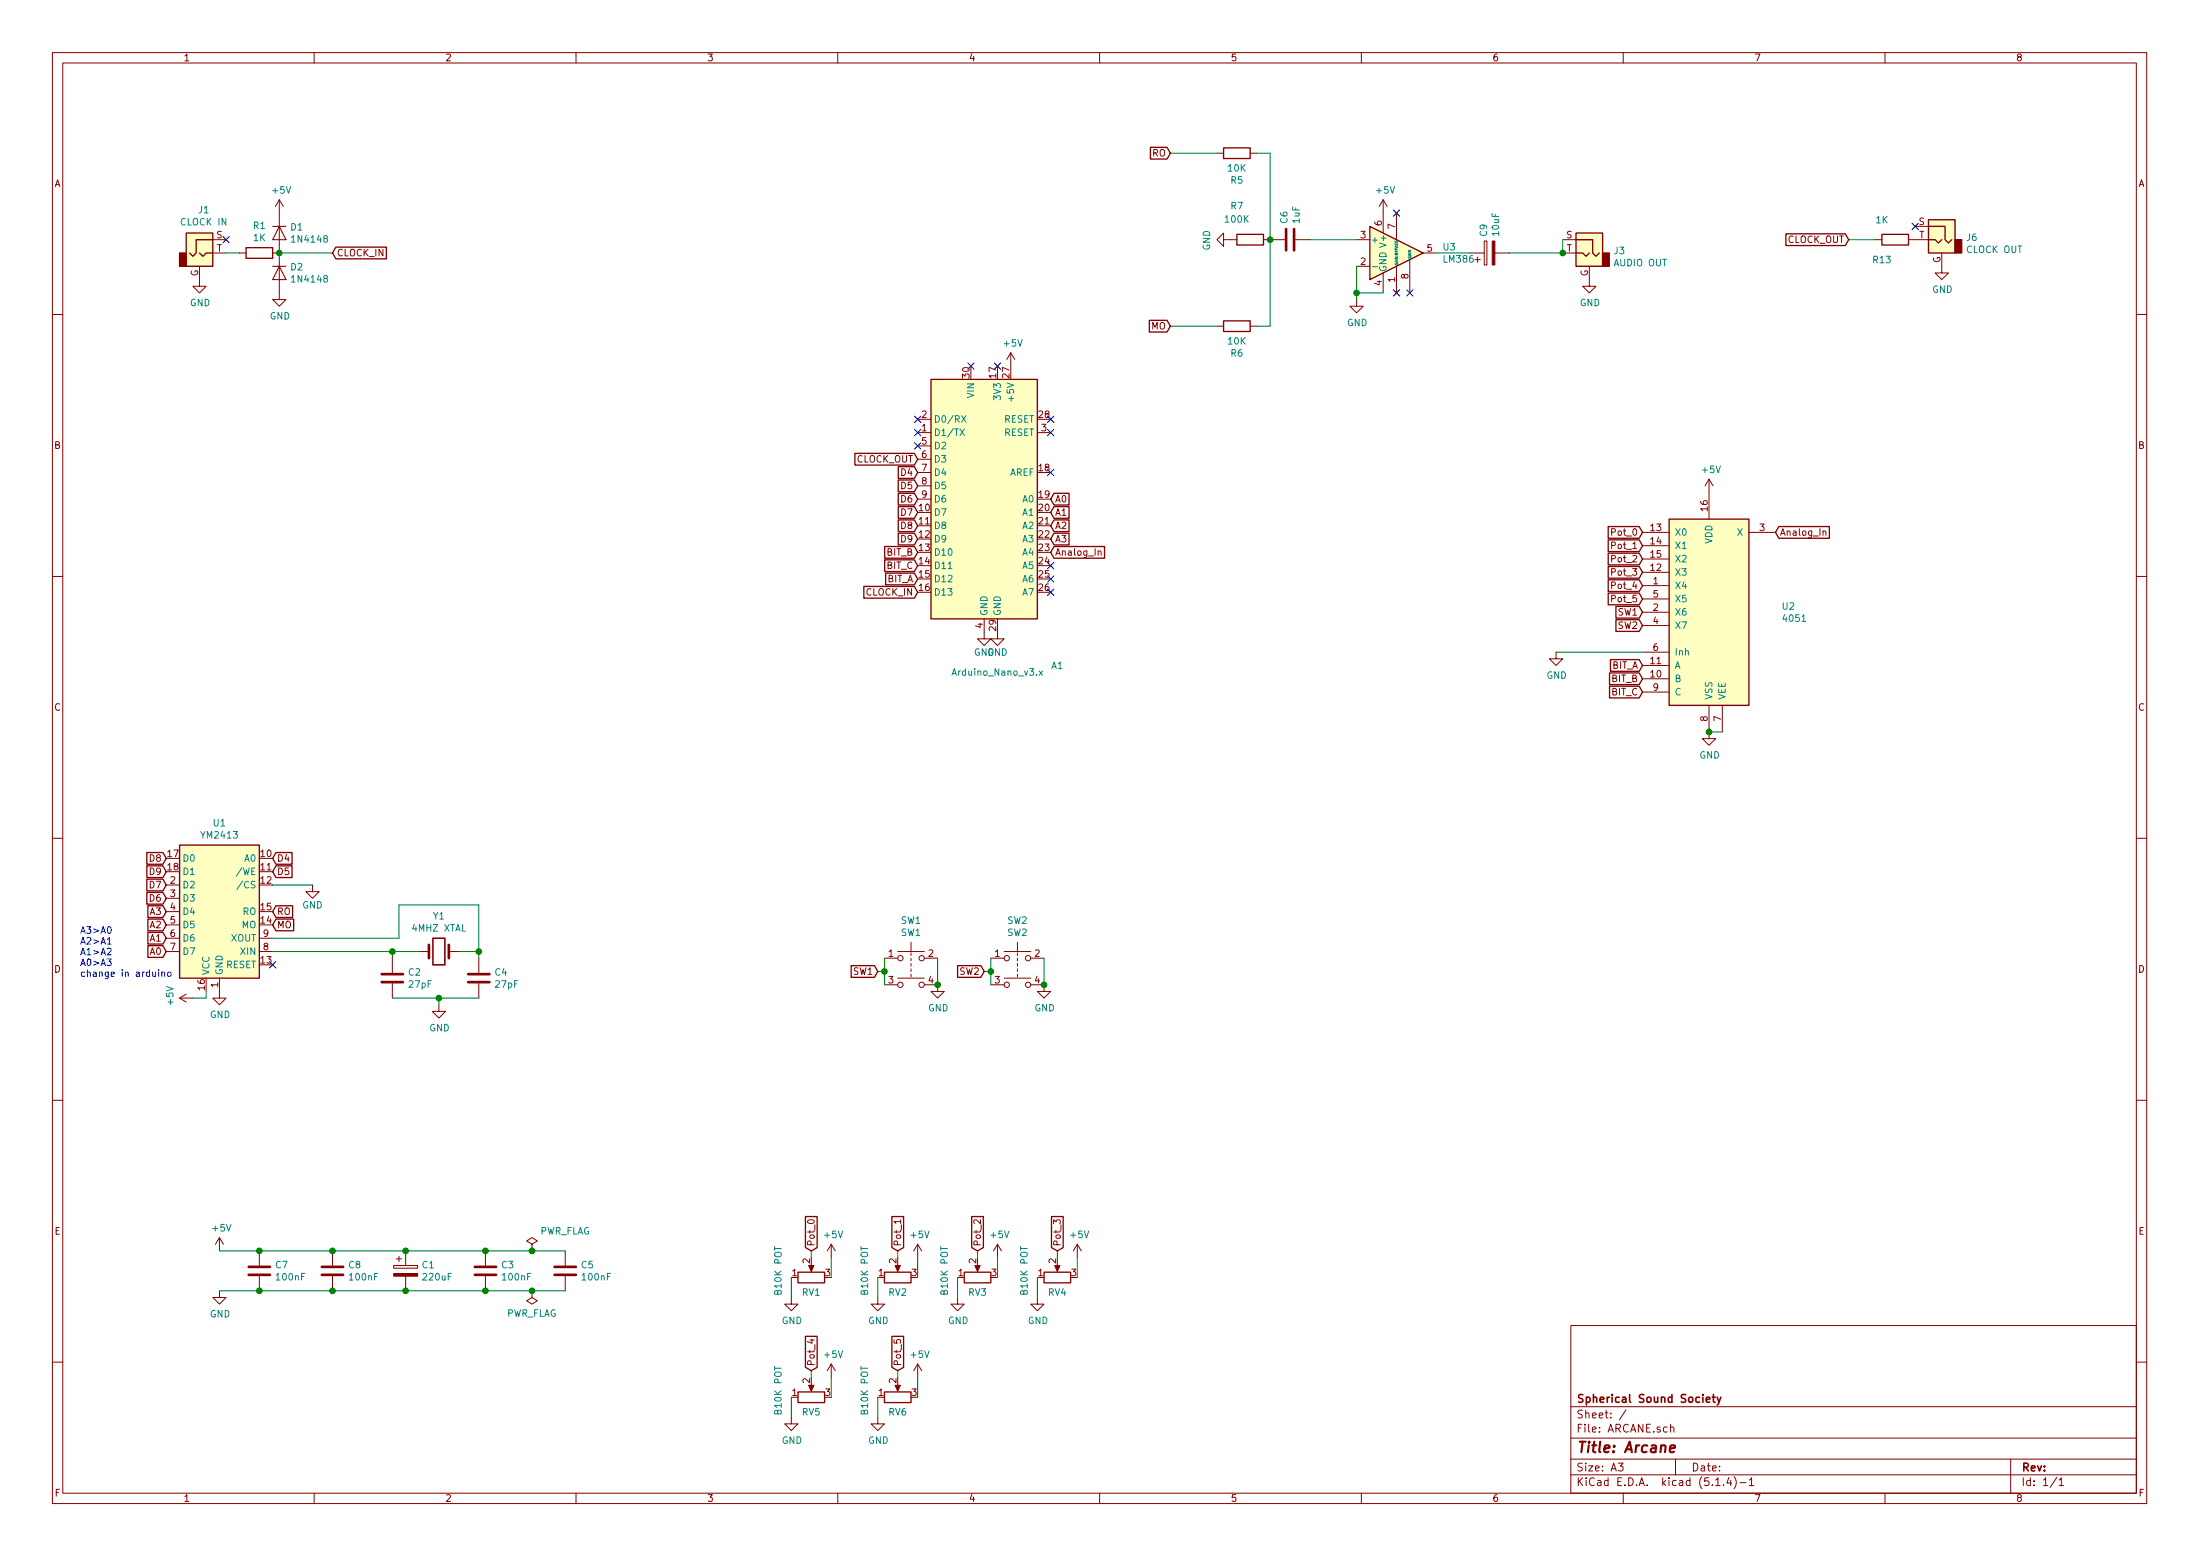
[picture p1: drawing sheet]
<svg xmlns="http://www.w3.org/2000/svg" width="420mm" height="297mm" viewBox="0 0 420 297" stroke-linecap="round" stroke-linejoin="round" font-family="sans-serif">
<g fill="none" stroke="#840000" stroke-width=".19">
<path d="M10 10h400v277h-400zM12 12h396v273.1h-396zM60 10v2M110 10v2M160 10v2M210 10v2M260 10v2M310 10v2M360 10v2M53.3 38.1v19.1h1.3l-1.3 1.3-1.2-1.3h1.2M53.3 38.1l-.7 1.3M53.3 38.1l.8 1.3"/>
<path d="M232.4 29.2h1.3M238.8 29.2h1.2M264.2 38.1l-.8 1.3M264.2 38.1v6.4M264.2 38.1l.7 1.3M38.1 50.8v3.8h1.3l-1.3 1.3-1.3-1.3h1.3M40.6 45.8h2.6M40.6 48.3h2.6M45.7 48.3h1.3M52.1 48.3h1.2M233.7 45.8v-1.3l-1.3 1.3 1.3 1.2v-1.2h2.5M241.3 45.8h4.1"/>
<path d="M247.4 45.8h2.8M259.1 57.2v1.3h1.2l-1.2 1.2-1.3-1.2h1.3M259.1 45.8h2.5M259.1 50.8h2.5M264.2 52.1v3.8M266.7 40.7v5.1M266.7 50.8v5.1M269.2 49.6v6.3M271.8 48.3h2.5M280.7 48.3h2.8M281.7 49.6h1M282.2 49.1v1"/>
<path d="M283.5 46h.5v4.6h-.5zM285.5 48.3h2.8M298.4 45.8h2.6M298.4 48.3h2.6M303.5 50.8v3.8h1.3l-1.3 1.3-1.2-1.3h1.2M358.1 45.8h1.3M364.5 45.8h3.8M365.8 43.2h2.5M370.8 48.3v3.8h1.3l-1.3 1.3-1.2-1.3h1.2M10 60h2M193 67.3l-.7 1.3M193 67.3v2.6"/>
<path d="M193 67.3l.8 1.3M232.4 62.3h1.3M238.8 62.3h1.2M408 60h2M175.3 82.6h2.5M175.3 80h2.5M175.3 85.1h2.5M175.3 87.7h2.5M175.3 90.2h2.5M175.3 92.7h2.5M175.3 95.3h2.5M198.1 82.6h2.6"/>
<path d="M326.4 91.5v7.6M326.4 91.5l-.8 1.2M326.4 91.5l.8 1.2M10 110h2M188 118.1v3.9h1.2l-1.2 1.2-1.3-1.2h1.3M209.7 105.3l.2-.1h.3l.1 .8M313.7 111.8h5.1M313.7 109.3h5.1M313.7 101.6h5.1M313.7 104.2h5.1M313.7 106.7h5.1M313.7 116.9h5.1"/>
<path d="M313.7 119.4h5.1M313.7 114.3h5.1M334 101.6h5.1M348.2 101.5l.1-.1h.3l.1 .8M408 110h2M190.5 120.7v1.3h1.3l-1.3 1.2-1.3-1.2h1.3M297.2 124.5v1.3h1.2l-1.2 1.2-1.3-1.2h1.3M313.7 129.6h5.1M313.7 127h5.1M313.7 124.5h5.1M313.7 132.1h5.1M326.4 134.7v6.3h1.3l-1.3 1.3-1.3-1.3h1.3"/>
<path d="M328.9 134.7v5M10 160h2M31.7 168.9h2.6M31.7 171.5h2.6M31.7 174h2.6M31.7 176.6h2.6M31.7 179.1h2.6M49.5 179.1h2.6M59.7 168.9v1.3h1.3l-1.3 1.3-1.3-1.3h1.3M174 179.9v1.7M194.3 179.9v1.7M408 160h2"/>
<path d="M31.7 181.6h2.6M34.3 190.5l1.3 .8M34.3 190.5h2.5M35.6 189.8l-1.3 .7M41.9 186.7v3.8h1.3l-1.3 1.3-1.3-1.3h1.3M49.5 181.6h2.6M74.9 182.9v2.8M74.9 187.7v2.8M80 181.6h1.9M83.8 191.8v1.3h1.3l-1.3 1.2-1.3-1.2h1.3M85.7 181.6h1.9M91.4 182.9v2.8"/>
<path d="M91.4 187.7v2.8M168.9 182.9h2.5M168.9 188h2.5M171.4 181.6h5.1M171.4 186.7h5.1M174 181.9v.5M174 182.9v.5M174 183.9v.5M174 184.9v.6M174 186v.5M176.5 188h2.6v1.3h1.2l-1.2 1.2-1.3-1.2h1.3M176.5 182.9h2.6"/>
<path d="M189.2 182.9h2.6M189.2 188h2.6M191.8 181.6h5M191.8 186.7h5M194.3 181.9v.5M194.3 182.9v.5M194.3 183.9v.5M194.3 184.9v.6M194.3 186v.5M196.8 188h2.6v1.3h1.3l-1.3 1.2-1.3-1.2h1.3M196.8 182.9h2.6M10 210h2"/>
<path d="M408 210h2M41.9 236.3v2.5M41.9 236.3l-.8 1.2M41.9 236.3l.8 1.2M49.5 238.8v2.8M63.5 238.8v2.8M76.2 239.8v1M77.5 238.8v2.8M92.7 238.8v2.8M101.6 237.5l1-.6-1-.6-1 .6 1 .6v1.3M101.6 238.8h.1M107.9 238.8v2.8"/>
<path d="M158.7 237.5v2.6M158.7 237.5l-.7 1.3M158.7 237.5l.8 1.3M172 232.9v.7M175.3 237.5v2.6M175.3 237.5l-.8 1.3M175.3 237.5l.7 1.3M187.2 232.9v.7l-.9-.7-.3 .2 .1 .5M190.5 237.5l-.8 1.3M190.5 237.5v2.6M190.5 237.5l.8 1.3M205.7 237.5l-.7 1.3"/>
<path d="M205.7 237.5v2.6M205.7 237.5l.8 1.3M41.9 246.4v1.3h1.3l-1.3 1.3-1.3-1.3h1.3M49.5 243.6v2.8M63.5 243.6v2.8M75.2 241.6h4.6v.5h-4.6zM75.7 240.3h1M77.5 243.6v2.8M92.7 243.6v2.8M101.6 246.4v1.3l1 .6-1 .7-1-.7 1-.6M101.6 246.4h.1M107.9 243.6v2.8"/>
<path d="M151.1 247.7v1.3h1.3l-1.3 1.2-1.2-1.2h1.2M154.9 241.3v1.1M155.1 255.6v.8l-.9-.3M167.6 247.7v1.3h1.3l-1.3 1.2-1.2-1.2h1.2M171.4 241.3v1.1M182.9 247.7v1.3h1.2l-1.2 1.2-1.3-1.2h1.3M186.7 241.3v1.1M198.1 247.7v1.3h1.3l-1.3 1.2-1.3-1.2h1.3M201.9 241.3v1.1M300 253h108v32.1h-108zM10 260h2M151.1 270.5v1.3h1.3l-1.3 1.3-1.2-1.3h1.2"/>
<path d="M154.9 264.2v1M158.7 260.4l-.7 1.3M158.7 260.4v2.5M158.7 260.4l.8 1.3M167.6 270.5v1.3h1.3l-1.3 1.3-1.2-1.3h1.2M171.4 264.2v1M175.3 260.4l-.8 1.3M175.3 260.4v2.5M175.3 260.4l.7 1.3M300 278.5h108M300 274.5h108M300 268.5h108"/>
<path d="M309 279.3h1l-.5 .6 .4 .1v.7l-.2 .1-.7-.1M310.5 269.1l-1.2 2M319 272.5h.1a.37 .37 0 0 1 .6 .1v.8M319 271.9v1.5M320 278.5v3M384 278.5v6.6M408 260h2M60 285.1v1.9M110 285.1v1.9M160 285.1v1.9M210 285.1v1.9M260 285.1v1.9"/>
<path d="M300 281.5h108M310 285.1v1.9M327.7 283.6h.8M329.2 283.5v.1M330.2 282l-.4 1.1h.9M330.5 282.6v1M331.2 281.9a1.71 1.71 0 0 1 0 2.3M332.3 283h1.2M334.1 282.5l.4-.4v1.5M334.1 283.6h.8M360 285.1v1.9M392.8 282l-1.3 2"/>
<path d="M393.2 282.5l.5-.4v1.5M393.2 283.6h.9"/>
<circle cx="172" cy="182.9" r=".51"/>
<circle cx="172" cy="188" r=".51"/>
<circle cx="176" cy="188" r=".51"/>
<circle cx="176" cy="182.9" r=".51"/>
<circle cx="192.3" cy="182.9" r=".51"/>
<circle cx="192.3" cy="188" r=".51"/>
<circle cx="196.3" cy="188" r=".51"/>
<circle cx="196.3" cy="182.9" r=".51"/>
</g>
<path d="M318.9 276.6l1-.2v-.4l-.6-.1-.3 .3-.1 .9 .2 .1 .6-.1" fill="none" stroke="#840000" stroke-width=".41"/>
<path d="M82.7 179.1h2.3v5.1h-2.3zM325.9 267.2l.7-.1-.1-.3-.4-.1-.2 .2v.7h.6M327 266.7h.6M327.2 266.2v1.3l.4 .2M327.9 266.7l.4 1M328.7 266.7l-.6 1.4-.2 .1" fill="none" stroke="#840000" stroke-width=".3"/>
<g fill="#ffffc2" stroke="#ffffc2" stroke-width=".19">
<path d="M34.3 161.3h15.2v25.4h-15.2z"/>
<path d="M177.8 72.4h20.3v45.7h-20.3z"/>
<path d="M368.3 41.9h5.1v6.4h-5.1z"/>
<path d="M318.8 99.1h15.2v35.6h-15.2z"/>
<path d="M301 44.5h5.1v6.3h-5.1z"/>
<path d="M261.6 43.2l10.2 5.1-10.2 5.1z"/>
<path d="M35.6 44.5h5v6.3h-5z"/>
</g>
<g fill="none" stroke="#840000" stroke-width=".25">
<path d="M219.7 28.1h3.2l.6 1.1-.6 1.2h-3.2zM233.7 28.2h5.1v2.1h-5.1zM35.6 44.5h5v6.3h-5zM38.1 48.3l.6 .6 .7-.6h1.2M40.6 45.8h-3.1v2.5l-.7 .6-.6-.6M47 47.3h5.1v2h-5.1zM64.1 47.2h9.7v2.2h-9.7l-.6-1.1zM236.2 44.7h5.1v2.1h-5.1zM261.6 43.2l10.2 5.1-10.2 5.1zM301 44.5h5.1v6.3h-5.1zM301 48.3h1.3l.6 .6 .6-.6M301 45.8h3.2v2.5l.6 .6 .6-.6"/>
<path d="M341.1 44.6h11.3l.7 1.2-.7 1.1h-11.3zM359.4 44.7h5.1v2.1h-5.1zM368.3 41.9h5.1v6.4h-5.1zM368.3 45.8h1.3l.6 .6 .6-.6M368.3 43.2h3.2v2.6l.6 .6 .6-.6M177.8 72.4h20.3v45.7h-20.3zM219.5 61.1h3.4l.6 1.2-.6 1.1h-3.4zM233.7 61.3h5.1v2h-5.1zM163.3 86.5h11.3l.7 1.2-.7 1.1h-11.3zM171.6 89.1h3l.7 1.1-.7 1.1h-3zM171.6 91.6h3l.7 1.1-.7 1.2h-3zM171.6 94.2h3l.7 1.1-.7 1.1h-3z"/>
<path d="M171.6 96.7h3l.7 1.1-.7 1.1h-3zM171.6 99.2h3l.7 1.2-.7 1.1h-3zM201.3 94.2h2.9v2.2h-2.9l-.6-1.1zM201.3 96.7h2.9v2.2h-2.9l-.6-1.1zM201.3 99.2h2.9v2.3h-2.9l-.6-1.1zM318.8 99.1h15.2v35.6h-15.2zM165 111.9h9.6l.7 1.2-.7 1.1h-9.6zM169 106.9h5.6l.7 1.1-.7 1.1h-5.6zM169 104.3h5.6l.7 1.1-.7 1.2h-5.6zM169.1 109.4h5.5l.7 1.1-.7 1.1h-5.5zM171.6 101.8h3l.7 1.1-.7 1.1h-3zM201.3 104.3h9.6v2.3h-9.6l-.6-1.2z"/>
<path d="M201.3 101.8h2.9v2.2h-2.9l-.6-1.1zM307.1 100.5h6l.6 1.1-.6 1.2h-6zM307.1 103.1h6l.6 1.1-.6 1.1h-6zM307.1 105.6h6l.6 1.1-.6 1.1h-6zM307.1 108.1h6l.6 1.2-.6 1.1h-6zM307.1 110.7h6l.6 1.1-.6 1.1h-6zM307.1 113.2h6l.6 1.1-.6 1.2h-6zM308.6 115.8h4.5l.6 1.1-.6 1.1h-4.5zM308.6 118.3h4.5l.6 1.1-.6 1.1h-4.5zM339.7 100.5h9.7v2.3h-9.7l-.6-1.2zM307.4 131h5.7l.6 1.1-.6 1.1h-5.7zM307.4 128.5h5.7l.6 1.1-.6 1.1h-5.7z"/>
<path d="M307.6 125.9h5.5l.6 1.1-.6 1.2h-5.5zM28 170.4h3.1l.6 1.1-.6 1.1h-3.1zM28 167.8h3.1l.6 1.1-.6 1.2h-3.1zM28 165.3h3.1l.6 1.1-.6 1.1h-3.1zM28 162.7h3.1l.6 1.2-.6 1.1h-3.1zM28.2 172.9h2.9l.6 1.1-.6 1.1h-2.9zM28.2 175.4h2.9l.6 1.2-.6 1.1h-2.9zM28.2 178h2.9l.6 1.1-.6 1.1h-2.9zM34.3 161.3h15.2v25.4h-15.2zM52.7 172.9h3.2v2.2h-3.2l-.6-1.1zM52.7 175.4h3.4v2.3h-3.4l-.6-1.1zM52.7 162.7h3.1v2.3h-3.1l-.6-1.1z"/>
<path d="M52.7 165.3h3.1v2.2h-3.1l-.6-1.1zM28.2 180.5h2.9l.6 1.1-.6 1.2h-2.9zM162.6 184.3h4.4l.6 1.2-.6 1.1h-4.4zM182.9 184.3h4.4l.7 1.2-.7 1.1h-4.4zM153.8 232.2h2.3v6l-1.2 .6-1.1-.6zM170.3 232.2h2.3v6l-1.2 .6-1.1-.6zM185.6 232.2h2.2v6l-1.1 .6-1.1-.6zM200.8 232.2h2.2v6l-1.1 .6-1.1-.6zM152.4 242.9h5.1v2h-5.1zM153.8 255.1h2.3v5.9l-1.2 .7-1.1-.7zM168.9 242.9h5.1v2h-5.1zM170.3 255.1h2.3v5.9l-1.2 .7-1.1-.7z"/>
<path d="M184.1 242.9h5.1v2h-5.1zM199.4 242.9h5.1v2h-5.1zM152.4 265.7h5.1v2.1h-5.1zM168.9 265.7h5.1v2.1h-5.1z"/>
</g>
<path d="M262.1 50.9h1M183.6 79.3l.9 1.3M184.5 79.3l-.9 1.3M183.3 81.9l.9 1.2M184.2 81.9l-.9 1.2M198.5 128.1l.6 .8M199.1 128.1l-.6 .8M46.3 168.2l-1.1 1.6" fill="none" stroke="#008484" stroke-width=".19"/>
<g fill="none" stroke="#840000" stroke-width=".51">
<path d="M245.6 43.7v4.1M247.1 43.7v4.1M72.9 187.5h4.1M72.9 186h4.1M81.9 180.4v2.5M85.7 180.4v2.5M89.4 187.5h4.1M89.4 186h4.1M47.5 243.4h4.1M47.5 241.8h4.1M61.5 243.4h4M61.5 241.8h4"/>
<path d="M90.7 243.4h4M90.7 241.8h4M105.9 243.4h4.1M105.9 241.8h4.1"/>
</g>
<g fill="#840000" stroke="#840000" stroke-width=".19">
<path d="M170.9 264.5h1.1l-.6 1.1z"/>
<path d="M201.4 241.6h1l-.5 1.1z"/>
<path d="M170.9 241.6h1.1l-.6 1.1z"/>
<path d="M154.4 264.5h1l-.5 1.1z"/>
<path d="M186.2 241.6h1l-.5 1.1z"/>
<path d="M285 46h.5v4.6h-.5z"/>
<path d="M154.4 241.6h1l-.5 1.1z"/>
<path d="M75.2 243.1h4.6v.5h-4.6z"/>
</g>
<g fill="#840000" stroke="#840000" stroke-width=".25">
<path d="M373.4 45.8h1.2v2.5h-1.2z"/>
<path d="M306.1 48.3h1.2v2.5h-1.2z"/>
<path d="M34.3 48.3h1.3v2.5h-1.3z"/>
</g>
<path d="M52.1 43.2h2.5M52.1 50.8h2.5M53.3 43.2l1.3 2.6h-2.5zM53.3 50.8l1.3 2.6h-2.5z" fill="none" stroke="#840000" stroke-width=".2"/>
<g fill="none" stroke="#008400" stroke-width=".19">
<path d="M223.5 29.2h8.9M240 29.2h2.6v33.1h-2.6M43.2 48.3h2.5M53.3 48.3h10.2M250.2 45.8h8.9M259.1 50.8v6.4M259.1 55.9h5.1M274.3 48.3h6.4M298.4 45.8v2.5h-10.1M353.1 45.8h5M223.5 62.3h8.9M297.2 124.5h16.5"/>
<path d="M326.4 139.7h2.5M52.1 179.1h24.1v-6.3h15.2v10.1M52.1 168.9h7.6M39.4 189.3v1.2h-2.6M52.1 181.6h27.9M74.9 190.5h16.5M74.9 181.6v1.3M83.8 190.5v1.3M87.6 181.6h3.8M167.6 185.5h1.3M168.9 182.9v5.1M179.1 182.9v5.1"/>
<path d="M188 185.5h1.2M189.2 182.9v5.1M199.4 182.9v5.1M41.9 238.8h66M154.9 238.8v1.3M171.4 238.8v1.3M186.7 238.8v1.3M201.9 238.8v1.3M41.9 246.4h66M151.1 243.9v3.8M158.7 240.1v3.8M167.6 243.9v3.8"/>
<path d="M175.3 240.1v3.8M182.9 243.9v3.8M190.5 240.1v3.8M198.1 243.9v3.8M205.7 240.1v3.8M151.1 266.7v3.8M154.9 261.7v1.2M158.7 262.9v3.8M167.6 266.7v3.8M171.4 261.7v1.2M175.3 262.9v3.8"/>
</g>
<path d="M20.5 179.3l.4-.3v1.2M20.6 177l.2-.1a.67 .67 0 0 1 .5 .6 .67 .67 0 0 1-.5 .7l-.3-.5zM20.4 183.1h.8l-.4 .5 .4 .1v.4l-.2 .2-.6-.1M20.5 181.1l.5-.1 .2 .4-.8 .9h.8M20.5 180.2h.7M30.3 185.1v.2M30.3 185.6v.8M30.9 185.7l.2-.1h.3v.8M30.9 185.6v.8M32.1 185.6h.3l.3 .2-.2 .5-.3 .1-.1-.1z" fill="none" stroke="#0000c2" stroke-width=".19"/>
<g fill="#008400" stroke="#008400" stroke-width=".25">
<circle cx="77.5" cy="238.8" r=".51"/>
<circle cx="49.5" cy="246.4" r=".51"/>
<circle cx="49.5" cy="238.8" r=".51"/>
<circle cx="83.8" cy="190.5" r=".51"/>
<circle cx="74.9" cy="181.6" r=".51"/>
<circle cx="91.4" cy="181.6" r=".51"/>
<circle cx="179.1" cy="188" r=".51"/>
<circle cx="168.9" cy="185.5" r=".51"/>
<circle cx="199.4" cy="188" r=".51"/>
<circle cx="63.5" cy="238.8" r=".51"/>
<circle cx="189.2" cy="185.5" r=".51"/>
<circle cx="63.5" cy="246.4" r=".51"/>
<circle cx="326.4" cy="139.7" r=".51"/>
<circle cx="242.6" cy="45.8" r=".51"/>
<circle cx="92.7" cy="238.8" r=".51"/>
<circle cx="77.5" cy="246.4" r=".51"/>
<circle cx="92.7" cy="246.4" r=".51"/>
<circle cx="298.4" cy="48.3" r=".51"/>
<circle cx="101.6" cy="238.8" r=".51"/>
<circle cx="259.1" cy="55.9" r=".51"/>
<circle cx="101.6" cy="246.4" r=".51"/>
<circle cx="53.3" cy="48.3" r=".51"/>
</g>
<g fill="none" stroke="#000084" stroke-width=".19">
<path d="M42.6 45.1l1.2 1.3M43.8 45.1l-1.2 1.3M266.1 40.1l1.2 1.2M266.1 55.3l1.2 1.2M267.3 40.1l-1.2 1.2M267.3 55.3l-1.2 1.2M268.6 55.3l1.2 1.2M269.8 55.3l-1.2 1.2M365.2 42.6l1.2 1.2M366.4 42.6l-1.2 1.2M174.7 79.4l1.2 1.3M175.9 79.4l-1.2 1.3"/>
<path d="M184.8 69.3l1.2 1.2M186 69.3l-1.2 1.2M189.9 69.3l1.2 1.2M191.1 69.3l-1.2 1.2M200.1 79.4l1.2 1.3M201.3 79.4l-1.2 1.3M174.7 84.5l1.2 1.2M174.7 82l1.2 1.2M175.9 84.5l-1.2 1.2M175.9 82l-1.2 1.2M200.1 89.6l1.2 1.2M200.1 82l1.2 1.2"/>
<path d="M201.3 89.6l-1.2 1.2M201.3 82l-1.2 1.2M200.1 109.9l1.2 1.2M200.1 112.5l1.2 1.2M200.1 107.4l1.2 1.2M201.3 109.9l-1.2 1.2M201.3 112.5l-1.2 1.2M201.3 107.4l-1.2 1.2M51.5 183.6l1.2 1.2M52.7 183.6l-1.2 1.2"/>
</g>
<text font-size="2.8" fill="#840000" x="301" y="277.3">Title: Arcane</text>
<g font-size="2.1" fill="#840000">
<text x="301" y="267.8">Spherical Sound Society</text>
<text x="301" y="273.5">File: ARCANE.sch</text>
<text x="301" y="270.8">Sheet: /</text>
<text x="301" y="280.9">Size: A3</text>
<text x="323" y="280.9">Date:</text>
<text x="386" y="280.9">Rev:</text>
<text x="301" y="283.7">KiCad E.D.A. kicad (5.1.4)-1</text>
<text x="386" y="283.7">Id: 1/1</text>
</g>
<g font-size="1.8" fill="#840000">
<text x="35" y="11.7">1</text>
<text x="85" y="11.7">2</text>
<text x="135" y="11.7">3</text>
<text x="185" y="11.7">4</text>
<text x="235" y="11.7">5</text>
<text x="285" y="11.7">6</text>
<text x="335" y="11.7">7</text>
<text x="385" y="11.7">8</text>
<text x="220.1" y="29.9">RO</text>
<text x="10.4" y="35.7">A</text>
<text x="408.4" y="35.7">A</text>
<text x="41.3" y="45.5">S</text>
<text x="259.9" y="45.5">3</text>
<text x="263.9" y="43.1" transform="rotate(-90 263.9 43.1)">6</text>
<text x="266.4" y="43.7" transform="rotate(-90 266.4 43.7)">7</text>
<text x="299.1" y="45.5">S</text>
<text x="341.3" y="46.4">CLOCK_OUT</text>
<text x="366.4" y="43">S</text>
<text x="366.5" y="45.5">T</text>
<text x="37.8" y="52.8" transform="rotate(-90 37.8 52.8)">G</text>
<text x="41.4" y="48">T</text>
<text x="64.3" y="48.9">CLOCK_IN</text>
<text x="259.9" y="50.6">2</text>
<text x="266.4" y="53.9" transform="rotate(-90 266.4 53.9)">1</text>
<text x="269" y="53.2" transform="rotate(-90 269 53.2)">8</text>
<text x="272.6" y="48">5</text>
<text x="299.2" y="48">T</text>
<text x="303.3" y="52.8" transform="rotate(-90 303.3 52.8)">G</text>
<text x="370.6" y="50.3" transform="rotate(-90 370.6 50.3)">G</text>
<text x="263.9" y="54.5" transform="rotate(-90 263.9 54.5)">4</text>
<text x="219.9" y="62.9">MO</text>
<text x="185.2" y="72.1" transform="rotate(-90 185.2 72.1)">30</text>
<text x="190.2" y="72.1" transform="rotate(-90 190.2 72.1)">17</text>
<text x="192.8" y="72.1" transform="rotate(-90 192.8 72.1)">27</text>
<text x="176" y="82.3">1</text>
<text x="176" y="79.8">2</text>
<text x="198.4" y="79.8">28</text>
<text x="198.9" y="82.3">3</text>
<text x="10.4" y="85.7">B</text>
<text x="163.5" y="88.3">CLOCK_OUT</text>
<text x="176" y="84.9">5</text>
<text x="176" y="87.4">6</text>
<text x="176" y="90">7</text>
<text x="198.4" y="90">18</text>
<text x="408.4" y="85.7">B</text>
<text x="172.2" y="90.8">D4</text>
<text x="172.2" y="93.4">D5</text>
<text x="172.2" y="95.9">D6</text>
<text x="176" y="92.5">8</text>
<text x="176" y="95">9</text>
<text x="198.4" y="95">19</text>
<text x="201.4" y="95.9">A0</text>
<text x="172.2" y="98.5">D7</text>
<text x="172.2" y="101">D8</text>
<text x="175.6" y="97.6">10</text>
<text x="175.6" y="100.1">11</text>
<text x="198.4" y="97.6">20</text>
<text x="198.4" y="100.1">21</text>
<text x="201.4" y="98.5">A1</text>
<text x="201.4" y="101">A2</text>
<text x="315.3" y="101.4">13</text>
<text x="326.1" y="97.5" transform="rotate(-90 326.1 97.5)">16</text>
<text x="336.1" y="101.4">3</text>
<text x="169.4" y="106.1">BIT_B</text>
<text x="172.2" y="103.5">D9</text>
<text x="175.6" y="102.7">12</text>
<text x="175.6" y="105.2">13</text>
<text x="175.6" y="107.7">14</text>
<text x="198.4" y="102.7">22</text>
<text x="198.4" y="105.2">23</text>
<text x="198.4" y="107.7">24</text>
<text x="201.4" y="106.1">Analog_In</text>
<text x="201.4" y="103.5">A3</text>
<text x="308.1" y="102.3">Pot_0</text>
<text x="308.1" y="104.8">Pot_1</text>
<text x="308.1" y="107.4">Pot_2</text>
<text x="315.3" y="103.9">14</text>
<text x="315.3" y="106.5">15</text>
<text x="339.9" y="102.3">Analog_In</text>
<text x="165.4" y="113.7">CLOCK_IN</text>
<text x="169.4" y="108.6">BIT_C</text>
<text x="169.4" y="111.2">BIT_A</text>
<text x="175.6" y="110.3">15</text>
<text x="175.6" y="112.8">16</text>
<text x="198.4" y="110.3">25</text>
<text x="198.4" y="112.8">26</text>
<text x="308.1" y="109.9">Pot_3</text>
<text x="308.1" y="112.4">Pot_4</text>
<text x="315.3" y="109">12</text>
<text x="315.7" y="111.5">1</text>
<text x="187.7" y="119.9" transform="rotate(-90 187.7 119.9)">4</text>
<text x="308.1" y="115">Pot_5</text>
<text x="309.1" y="117.5">SW1</text>
<text x="315.7" y="116.6">2</text>
<text x="315.7" y="119.2">4</text>
<text x="315.7" y="114.1">5</text>
<text x="190.2" y="120.4" transform="rotate(-90 190.2 120.4)">29</text>
<text x="309.1" y="120.1">SW2</text>
<text x="315.7" y="124.2">6</text>
<text x="307.8" y="130.2">BIT_B</text>
<text x="307.8" y="127.7">BIT_A</text>
<text x="315.3" y="129.3">10</text>
<text x="315.3" y="126.8">11</text>
<text x="315.7" y="131.9">9</text>
<text x="10.4" y="135.7">C</text>
<text x="307.8" y="132.8">BIT_C</text>
<text x="326.1" y="137.7" transform="rotate(-90 326.1 137.7)">8</text>
<text x="328.7" y="137.7" transform="rotate(-90 328.7 137.7)">7</text>
<text x="408.4" y="135.7">C</text>
<text x="28.7" y="167">D9</text>
<text x="28.7" y="164.5">D8</text>
<text x="32.1" y="163.6">17</text>
<text x="32.1" y="166.2">18</text>
<text x="49.8" y="163.6">10</text>
<text x="49.8" y="166.2">11</text>
<text x="52.9" y="164.5">D4</text>
<text x="52.9" y="167">D5</text>
<text x="28.7" y="172.1">D6</text>
<text x="28.7" y="169.6">D7</text>
<text x="32.5" y="168.7">2</text>
<text x="32.5" y="171.2">3</text>
<text x="32.5" y="173.8">4</text>
<text x="49.8" y="168.7">12</text>
<text x="49.8" y="173.8">15</text>
<text x="28.7" y="174.7">A3</text>
<text x="28.7" y="177.2">A2</text>
<text x="28.7" y="179.7">A1</text>
<text x="32.5" y="176.3">5</text>
<text x="32.5" y="178.9">6</text>
<text x="49.8" y="176.3">14</text>
<text x="50.3" y="178.9">9</text>
<text x="52.9" y="174.7">RO</text>
<text x="52.9" y="177.2">MO</text>
<text x="10.4" y="185.7">D</text>
<text x="28.7" y="182.3">A0</text>
<text x="32.5" y="181.4">7</text>
<text x="49.8" y="183.9">13</text>
<text x="50.3" y="181.4">8</text>
<text x="169.7" y="182.7">1</text>
<text x="177.3" y="182.7">2</text>
<text x="190" y="182.7">1</text>
<text x="197.6" y="182.7">2</text>
<text x="408.4" y="185.7">D</text>
<text x="39.1" y="189" transform="rotate(-90 39.1 189)">16</text>
<text x="41.7" y="188.5" transform="rotate(-90 41.7 188.5)">1</text>
<text x="163" y="186.1">SW1</text>
<text x="169.7" y="187.7">3</text>
<text x="177.3" y="187.7">4</text>
<text x="183.3" y="186.1">SW2</text>
<text x="190" y="187.7">3</text>
<text x="197.6" y="187.7">4</text>
<text x="10.4" y="235.7">E</text>
<text x="155.6" y="238" transform="rotate(-90 155.6 238)">Pot_0</text>
<text x="172.1" y="238" transform="rotate(-90 172.1 238)">Pot_1</text>
<text x="187.3" y="238" transform="rotate(-90 187.3 238)">Pot_2</text>
<text x="202.6" y="238" transform="rotate(-90 202.6 238)">Pot_3</text>
<text x="408.4" y="235.7">E</text>
<text x="151.3" y="243.6">1</text>
<text x="154.7" y="241.2" transform="rotate(-90 154.7 241.2)">2</text>
<text x="157.6" y="243.6">3</text>
<text x="167.8" y="243.6">1</text>
<text x="171.2" y="241.2" transform="rotate(-90 171.2 241.2)">2</text>
<text x="174.1" y="243.6">3</text>
<text x="183" y="243.6">1</text>
<text x="186.4" y="241.2" transform="rotate(-90 186.4 241.2)">2</text>
<text x="189.4" y="243.6">3</text>
<text x="198.3" y="243.6">1</text>
<text x="201.7" y="241.2" transform="rotate(-90 201.7 241.2)">2</text>
<text x="204.6" y="243.6">3</text>
<text x="155.6" y="260.9" transform="rotate(-90 155.6 260.9)">Pot_4</text>
<text x="172.1" y="260.9" transform="rotate(-90 172.1 260.9)">Pot_5</text>
<text x="151.3" y="266.5">1</text>
<text x="154.7" y="264" transform="rotate(-90 154.7 264)">2</text>
<text x="157.6" y="266.5">3</text>
<text x="167.8" y="266.5">1</text>
<text x="171.2" y="264" transform="rotate(-90 171.2 264)">2</text>
<text x="174.1" y="266.5">3</text>
<text x="10.5" y="285.7">F</text>
<text x="35" y="286.7">1</text>
<text x="85" y="286.7">2</text>
<text x="135" y="286.7">3</text>
<text x="185" y="286.7">4</text>
<text x="235" y="286.7">5</text>
<text x="285" y="286.7">6</text>
<text x="335" y="286.7">7</text>
<text x="385" y="286.7">8</text>
<text x="408.5" y="285.7">F</text>
</g>
<g font-size="1.8" fill="#008484">
<text x="234.6" y="32.8">10K</text>
<text x="235.1" y="35.1">R5</text>
<text x="37.9" y="40.7">J1</text>
<text x="52.1" y="37">+5V</text>
<text x="235.1" y="40">R7</text>
<text x="262.9" y="37">+5V</text>
<text x="34.6" y="43">CLOCK IN</text>
<text x="48.4" y="43.7">R1</text>
<text x="48.4" y="46">1K</text>
<text x="55.5" y="44">D1</text>
<text x="56" y="46.3">1N4148</text>
<text x="231.1" y="47.8" transform="rotate(-90 231.1 47.8)">GND</text>
<text x="234.1" y="42.5">100K</text>
<text x="245.9" y="42.6" transform="rotate(-90 245.9 42.6)">C6</text>
<text x="248.2" y="42.6" transform="rotate(-90 248.2 42.6)">1uF</text>
<text x="261.7" y="46.4">+</text>
<text x="275.7" y="47.8">U3</text>
<text x="284" y="45.1" transform="rotate(-90 284 45.1)">C9</text>
<text x="286.3" y="44.9" transform="rotate(-90 286.3 44.9)">10uF</text>
<text x="358.3" y="42.6">1K</text>
<text x="375.6" y="46">J6</text>
<text x="55.5" y="51.6">D2</text>
<text x="56" y="53.9">1N4148</text>
<text x="264.8" y="52" transform="rotate(-90 264.8 52)">GND V+</text>
<text x="275.8" y="50.1">LM386</text>
<text x="308.3" y="48.5">J3</text>
<text x="308.3" y="50.8">AUDIO OUT</text>
<text x="357.8" y="50.3">R13</text>
<text x="375.6" y="48.3">CLOCK OUT</text>
<text x="36.3" y="58.5">GND</text>
<text x="301.7" y="58.5">GND</text>
<text x="369" y="55.9">GND</text>
<text x="51.5" y="61">GND</text>
<text x="234.6" y="65.8">10K</text>
<text x="257.3" y="62.3">GND</text>
<text x="191.8" y="66.2">+5V</text>
<text x="235.1" y="68.1">R6</text>
<text x="186.1" y="75.9" transform="rotate(-90 186.1 75.9)">VIN</text>
<text x="191.1" y="76.1" transform="rotate(-90 191.1 76.1)">3V3</text>
<text x="193.7" y="76.1" transform="rotate(-90 193.7 76.1)">+5V</text>
<text x="178.3" y="83.2">D1/TX</text>
<text x="178.3" y="80.7">D0/RX</text>
<text x="191.7" y="80.7">RESET</text>
<text x="191.7" y="83.2">RESET</text>
<text x="178.3" y="85.8">D2</text>
<text x="178.3" y="88.3">D3</text>
<text x="178.3" y="90.8">D4</text>
<text x="178.3" y="93.4">D5</text>
<text x="178.3" y="95.9">D6</text>
<text x="192.8" y="90.8">AREF</text>
<text x="195.4" y="95.9">A0</text>
<text x="325.2" y="90.3">+5V</text>
<text x="178.3" y="98.5">D7</text>
<text x="178.3" y="101">D8</text>
<text x="195.4" y="98.5">A1</text>
<text x="195.4" y="101">A2</text>
<text x="178.3" y="103.5">D9</text>
<text x="178.3" y="106.1">D10</text>
<text x="195.4" y="103.5">A3</text>
<text x="195.4" y="106.1">A4</text>
<text x="319.8" y="102.3">X0</text>
<text x="319.8" y="104.8">X1</text>
<text x="319.8" y="107.4">X2</text>
<text x="327" y="103.8" transform="rotate(-90 327 103.8)">VDD</text>
<text x="331.8" y="102.3">X</text>
<text x="178.3" y="108.6">D11</text>
<text x="178.3" y="111.2">D12</text>
<text x="178.3" y="113.7">D13</text>
<text x="195.4" y="108.6">A5</text>
<text x="195.4" y="111.2">A6</text>
<text x="195.4" y="113.7">A7</text>
<text x="319.8" y="112.4">X4</text>
<text x="319.8" y="109.9">X3</text>
<text x="188.6" y="117.6" transform="rotate(-90 188.6 117.6)">GND</text>
<text x="191.1" y="117.6" transform="rotate(-90 191.1 117.6)">GND</text>
<text x="319.8" y="117.5">X6</text>
<text x="319.8" y="115">X5</text>
<text x="340.4" y="116.4">U2</text>
<text x="340.7" y="118.7">4051</text>
<text x="186" y="125.2">GND</text>
<text x="188.5" y="125.2">GND</text>
<text x="319.8" y="120.1">X7</text>
<text x="319.8" y="125.1">Inh</text>
<text x="182.2" y="129">Arduino_Nano_v3.x</text>
<text x="200.8" y="127.7">A1</text>
<text x="295.4" y="129.6">GND</text>
<text x="319.8" y="130.2">B</text>
<text x="319.8" y="127.7">A</text>
<text x="319.8" y="132.8">C</text>
<text x="327" y="133.6" transform="rotate(-90 327 133.6)">VSS</text>
<text x="329.6" y="133.6" transform="rotate(-90 329.6 133.6)">VEE</text>
<text x="324.6" y="144.8">GND</text>
<text x="38.6" y="160.1">YM2413</text>
<text x="40.8" y="157.8">U1</text>
<text x="34.8" y="164.5">D0</text>
<text x="34.8" y="167">D1</text>
<text x="45.7" y="167">/WE</text>
<text x="46.8" y="164.5">A0</text>
<text x="34.8" y="169.6">D2</text>
<text x="34.8" y="172.1">D3</text>
<text x="46.1" y="169.6">/CS</text>
<text x="57.7" y="173.4">GND</text>
<text x="34.8" y="174.7">D4</text>
<text x="34.8" y="177.2">D5</text>
<text x="34.8" y="179.7">D6</text>
<text x="44.1" y="179.7">XOUT</text>
<text x="46.2" y="177.2">MO</text>
<text x="46.4" y="174.7">RO</text>
<text x="78.9" y="177.8">4MHZ XTAL</text>
<text x="82.8" y="175.5">Y1</text>
<text x="172.1" y="176.4">SW1</text>
<text x="172.1" y="178.7">SW1</text>
<text x="192.4" y="176.4">SW2</text>
<text x="192.4" y="178.7">SW2</text>
<text x="34.8" y="182.3">D7</text>
<text x="43.1" y="184.8">RESET</text>
<text x="46.1" y="182.3">XIN</text>
<text x="33.1" y="191.8" transform="rotate(-90 33.1 191.8)">+5V</text>
<text x="40" y="186.2" transform="rotate(-90 40 186.2)">VCC</text>
<text x="42.5" y="186.2" transform="rotate(-90 42.5 186.2)">GND</text>
<text x="78.1" y="186.2">C2</text>
<text x="78.2" y="188.6">27pF</text>
<text x="94.6" y="186.2">C4</text>
<text x="94.7" y="188.6">27pF</text>
<text x="40.1" y="194.3">GND</text>
<text x="82" y="196.9">GND</text>
<text x="177.2" y="193.1">GND</text>
<text x="197.6" y="193.1">GND</text>
<text x="40.7" y="235.1">+5V</text>
<text x="103" y="235.7">PWR_FLAG</text>
<text x="157.5" y="236.4">+5V</text>
<text x="174" y="236.4">+5V</text>
<text x="189.3" y="236.4">+5V</text>
<text x="204.5" y="236.4">+5V</text>
<text x="52.7" y="242.1">C7</text>
<text x="52.9" y="244.4">100nF</text>
<text x="66.6" y="242.1">C8</text>
<text x="66.9" y="244.4">100nF</text>
<text x="80.7" y="242.1">C1</text>
<text x="80.9" y="244.4">220uF</text>
<text x="95.8" y="242.1">C3</text>
<text x="96.1" y="244.4">100nF</text>
<text x="111.1" y="242.1">C5</text>
<text x="111.3" y="244.4">100nF</text>
<text x="40.1" y="251.5">GND</text>
<text x="96.6" y="251.4">PWR_FLAG</text>
<text x="149.3" y="246.9" transform="rotate(-90 149.3 246.9)">B10K POT</text>
<text x="153.2" y="247.4">RV1</text>
<text x="165.8" y="246.9" transform="rotate(-90 165.8 246.9)">B10K POT</text>
<text x="169.7" y="247.4">RV2</text>
<text x="181" y="246.9" transform="rotate(-90 181 246.9)">B10K POT</text>
<text x="185" y="247.4">RV3</text>
<text x="196.3" y="246.9" transform="rotate(-90 196.3 246.9)">B10K POT</text>
<text x="200.2" y="247.4">RV4</text>
<text x="149.3" y="252.8">GND</text>
<text x="165.8" y="252.8">GND</text>
<text x="181.1" y="252.8">GND</text>
<text x="196.3" y="252.8">GND</text>
<text x="157.5" y="259.2">+5V</text>
<text x="174" y="259.2">+5V</text>
<text x="149.3" y="269.8" transform="rotate(-90 149.3 269.8)">B10K POT</text>
<text x="165.8" y="269.8" transform="rotate(-90 165.8 269.8)">B10K POT</text>
<text x="149.3" y="275.6">GND</text>
<text x="153.2" y="270.2">RV5</text>
<text x="165.8" y="275.6">GND</text>
<text x="169.7" y="270.2">RV6</text>
</g>
<g font-size="1.8" fill="#0000c2">
<text x="15.2" y="178.2">A3&gt;A0</text>
<text x="15.2" y="180.3">A2&gt;A1</text>
<text x="15.2" y="182.4">A1&gt;A2</text>
<text x="15.2" y="184.4">A0&gt;A3</text>
<text x="15.2" y="186.5">change in arduino</text>
</g>
<g font-size=".7" fill="#008484">
<text x="267" y="50.7" transform="rotate(-90 267 50.7)">GAIN BYPASS</text>
<text x="269.5" y="49.4" transform="rotate(-90 269.5 49.4)">GAIN</text>
</g>
</svg>
